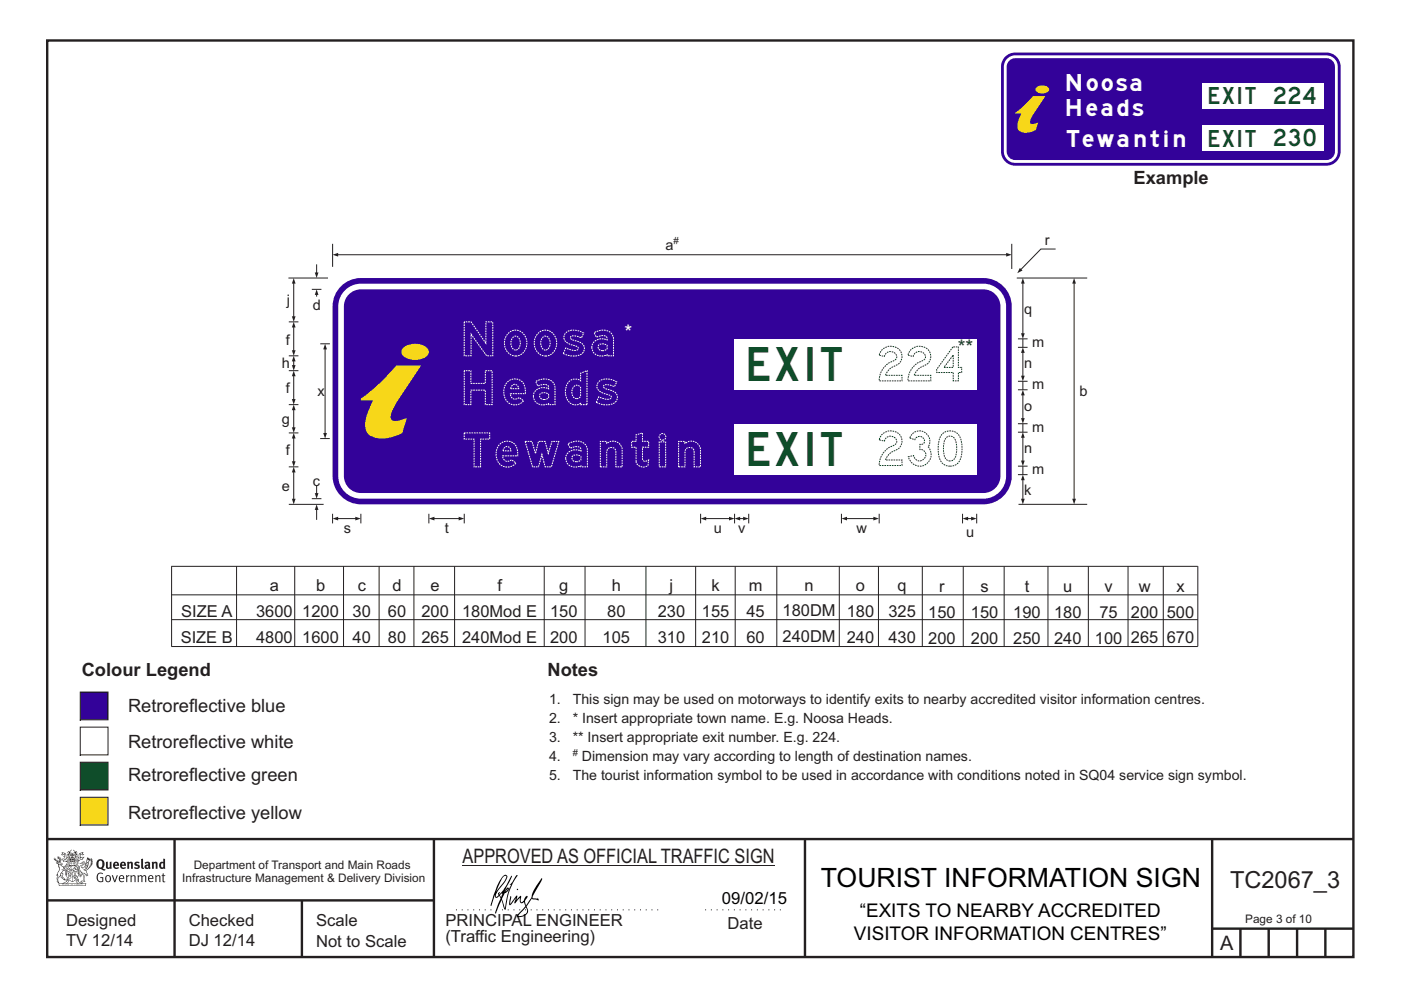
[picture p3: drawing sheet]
<svg xmlns="http://www.w3.org/2000/svg" width="297mm" height="210mm" viewBox="0 0 297 210" stroke-linecap="round" stroke-linejoin="round" font-family="sans-serif">
<g fill="none" stroke="#231f20" stroke-width=".51">
<path d="M10 8.6h276.9v194.4h-276.9zM10 178h277M37 178v25M92 178v25M170.7 177.9v25M257 178v25M10 191h82M64 191v12M257 197h30M263 197v6M269 197v6M275 197v6"/>
<path d="M281 197v6"/>
</g>
<path d="M96.7 193h43.3M149.5 193h16.8" fill="none" stroke="#231f20" stroke-width=".21" stroke-dasharray=".2 1" stroke-linecap="butt"/>
<path d="M98.1 183.5h66.1" fill="none" stroke="#231f20" stroke-width=".21"/>
<g fill="#231f20">
<path d="M21.1 182.6a.94 .94 0 0 0 .2 1.4 .84 .84 0 0 0 0-1.5zM20.7 182.5a.92 .92 0 0 1 1.2-.1 .92 .92 0 0 1 .2 1.2l-.3 .6 .6 .2-.1 .2-.6-.1a1.41 1.41 0 0 1-1.3-1.2z" fill-rule="evenodd"/>
<path d="M22.5 182.8l.4-.1v1.2l.1 .1 .3-.1v-1.1h.3l.1 1.4a1.26 1.26 0 0 1-1.2-.1z" fill-rule="evenodd"/>
<path d="M24.5 183.1l-.1 .3h.4l-.1-.3zM24.1 183a.66 .66 0 0 1 .9-.1 .66 .66 0 0 1 .2 .8h-.8v.2a.42 .42 0 0 0 .7 0l.1 .2a.79 .79 0 0 1-1.1 0 .79 .79 0 0 1 0-1.1z" fill-rule="evenodd"/>
<path d="M26 183.1l-.1 .3h.4l-.1-.3zM25.6 183a.66 .66 0 0 1 .9-.1 .66 .66 0 0 1 .2 .8h-.8v.2a.42 .42 0 0 0 .6 0l.2 .2a.79 .79 0 0 1-1.1 0 .79 .79 0 0 1 0-1.1z" fill-rule="evenodd"/>
<path d="M26.9 182.8l.4-.1v.2a.46 .46 0 0 1 .5-.1 .46 .46 0 0 1 .4 .4v1.1h-.4v-1l-.1-.2-.3 .1v1.1h-.4z" fill-rule="evenodd"/>
<path d="M28.6 183l.5-.3 .5 .2-.1 .2h-.5l-.1 .2a.56 .56 0 0 1 .7 .6 .56 .56 0 0 1-.8 .4l-.4-.1 .2-.3 .4 .1 .2-.1-.6-.4z" fill-rule="evenodd"/>
<path d="M29.9 182.2l.4-.1v1.8l.2 .4h-.3l-.2-.2z" fill-rule="evenodd"/>
<path d="M31.1 183.7v.3l.3-.1v-.3zM30.7 183a.67 .67 0 0 1 .6-.2 .67 .67 0 0 1 .5 .5l.1 .8-.2 .3-.2-.2a.5 .5 0 0 1-.7 0 .5 .5 0 0 1 0-.7l.6-.1v-.3l-.6 .1z" fill-rule="evenodd"/>
<path d="M32.2 182.8l.3-.1 .1 .2a.46 .46 0 0 1 .5-.1 .46 .46 0 0 1 .3 .4v1.1h-.4v-1l-.1-.2-.3 .1v1.1h-.4z" fill-rule="evenodd"/>
<path d="M34.3 183.1l-.1 .7 .2 .2 .2-.1v-.7zM34.6 182.1l.4 .1 .1 2.1-.4-.1a.71 .71 0 0 1-1-.6 .71 .71 0 0 1 .9-.7z" fill-rule="evenodd"/>
<path d="M20.8 185.3l.7-.2 .4 .2-.2 .1a.69 .69 0 0 0-.8 .1 .69 .69 0 0 0-.1 .9l.2 .4 .5 .1h.2v-.7h-.4l-.1-.2h.7v1a.96 .96 0 0 1-1.2-.1 .96 .96 0 0 1-.2-1.1z" fill-rule="evenodd"/>
<path d="M22.6 185.9a.57 .57 0 0 0-.1 .7 .57 .57 0 0 0 .6 .3 .7 .7 0 0 0-.2-1.1zM22.5 185.8a.69 .69 0 0 1 1.1 .6 .69 .69 0 0 1-1.1 .5 1.04 1.04 0 0 1 0-1.1z" fill-rule="evenodd"/>
<path d="M23.7 185.7l.2-.1 .4 1.3 .4-1.3h.3l-.6 1.5h-.2z" fill-rule="evenodd"/>
<path d="M25.6 185.8l-.2 .4h.7l-.2-.4zM25.4 185.8a.59 .59 0 0 1 .7-.1 .59 .59 0 0 1 .2 .7h-.9a.45 .45 0 0 0 .3 .5 .45 .45 0 0 0 .5-.1l.1 .1a.74 .74 0 0 1-1-.1 .74 .74 0 0 1 .1-1z" fill-rule="evenodd"/>
<path d="M26.7 185.7l.2-.1 .1 .2 .5-.2-.1 .3-.4 .2v1h-.2z" fill-rule="evenodd"/>
<path d="M27.6 185.7l.2-.1 .1 .2a.45 .45 0 0 1 .5-.2 .45 .45 0 0 1 .3 .4v1.1h-.2v-1.1l-.2-.2-.4 .2v1.1h-.2z" fill-rule="evenodd"/>
<path d="M29.1 185.7l.3-.1v.2l.4-.2 .4 .3 .3-.3a.37 .37 0 0 1 .5 .4v1.1h-.2v-1.1l-.2-.2-.4 .2v1.1h-.2v-1.1l-.2-.2-.4 .2v1.1h-.2z" fill-rule="evenodd"/>
<path d="M31.8 185.8l-.2 .4h.7l-.2-.4zM31.5 185.8a.59 .59 0 0 1 .8-.1 .59 .59 0 0 1 .2 .7h-.9a.45 .45 0 0 0 .3 .5 .45 .45 0 0 0 .5-.1l.1 .1a.74 .74 0 0 1-1-.1 .74 .74 0 0 1 0-1z" fill-rule="evenodd"/>
<path d="M32.9 185.7l.2-.1 .1 .2a.45 .45 0 0 1 .4-.2 .45 .45 0 0 1 .4 .4v1.1h-.2v-1.1l-.2-.2-.4 .2v1.1h-.3z" fill-rule="evenodd"/>
<path d="M34.5 185.3l.2-.1v.4h.4l-.1 .2h-.3v1v.1h.3l-.1 .2-.4-.1v-1.2h-.2v-.2h.2z" fill-rule="evenodd"/>
<path d="M13.2 180.9l.5 .1-.6 .3 .3-.3zM13.7 181.2l.3 .1 .1 1 .3-.5 .1 .5h-.2l-.1 .3-.7 .1v-.3l-.4-.1 .3-.1 .6 .2-.4-.7h.2zM13.2 180.7v.4l-.3 .2 .3 .1 .4-.2 .1 .4-.3 .2h.2l.2 .5-.4-.2-.4 .1 .5 .6 .2-.1 .8 .1-.6 .6 .2 .1 .6-.2-.1-.3 .3-.2h-.2l-.1 .4-.5 .2 .5-.7h-.5l.6-.2-.4 .1 .3-.3-.1-.6-.1-.1-.3 .5v-.2a.8 .8 0 0 0-.9-1.1z" fill-rule="evenodd"/>
<path d="M17 181.1l.5-.2-.3 .2 .4 .2zM16.8 181.2h.1l.1 .9 .3-.2 .4-.1-.3 .3v.2h-.4l-.3 .3-.1-.3-.3-.1 .1-.1-.1-.4 .4 .6 .1-.1zM16.3 181.5l-.1 .9 .4 .1h-.6l.6 .1-.2 .1h-.3l.4 .4h-.2v.3l-.5-.8 .5 1 .4-.6-.4-.2 .9-.5 .2 .1 .4-.5 .1-.2-.8 .2-.1-.7 .4 .2 .5-.2-.4-.2 .2-.2a.88 .88 0 0 0-1 1.2z" fill-rule="evenodd"/>
<path d="M15.5 182.9l.3 .2h-.2v.3v-.3h-.2l.2-.1z" fill-rule="evenodd"/>
<path d="M15.1 182.9l.2 .2h-.2v.3v-.3h-.2h.2z" fill-rule="evenodd"/>
<path d="M14.9 182.8h.9l.1 .7-.3 .1-.8-.1zM14.8 182.4l-.2 1.2h1.4l-.2-1.2-.1 .2h-.8z" fill-rule="evenodd"/>
<path d="M14.9 184.5v.2l.3-.1-.1-.2zM14.4 183.8l.2 .2-.3 .2v.5l.2 .1 .3-.1-.4-.4 .3 .1h.4l-.2-.4 .2-.2zM14.3 183.7h.9a.5 .5 0 0 0 .1 .8l-.3 .3a.47 .47 0 0 1-.7-.1 .47 .47 0 0 1 0-.6l.1-.1z" fill-rule="evenodd"/>
<path d="M15.6 184.2l.1-.1a.33 .33 0 0 1 .5-.2 .33 .33 0 0 1 .1 .5l-.3-.1 .2-.2h-.4l-.1 .1h.2l.1 .3h.3v.2h-.6l.1-.1-.3-.1zM15.5 184.2l-.1 .4h.2l-.1 .2h.9v-.2a.44 .44 0 0 0 0-.7 .44 .44 0 0 0-.7 .1z" fill-rule="evenodd"/>
<path d="M15.7 185.7l.4 .1zM15.9 185.2l.1 .4h-.2zM15.9 185.1l-.3 .7-.3 .2a.98 .98 0 0 1 1.1 .1z" fill-rule="evenodd"/>
<path d="M15.6 186l.3 .2v-.2h.2l-.2 .5v-.2l-.3 .1 .2-.2z" fill-rule="evenodd"/>
<path d="M15 185.3l.1 .1-.2 .3zM14.6 185.9h.4a.22 .22 0 0 1-.2 .3 .22 .22 0 0 1-.2-.3zM14.5 185.3l.2 .4zM14.6 185.8l.4 .1zM14.7 185.2l.2 .1-.1 .4zM14.4 185.2l.1 .5a.36 .36 0 0 0 0 .5 .36 .36 0 0 0 .5 0 .36 .36 0 0 0 .1-.5 .41 .41 0 0 0-.1-.5 .41 .41 0 0 0-.6 0z" fill-rule="evenodd"/>
<path d="M14.6 184.1l.2 .2z" fill-rule="evenodd"/>
<path d="M18.3 183.4l.1-.1v.4l-.5 .4z" fill-rule="evenodd"/>
<path d="M17.5 182.9l.2-.1 .3 .2-.7 .8-.1 .3 .3 .1a1.07 1.07 0 0 0 .7-.9l.4-.3v.2a1.36 1.36 0 0 1-1 1.3 1.32 1.32 0 0 0 1.2-1.6l.5-.7-.2 .5 .4-.2-.4 .4 .4-.2-.4 .4h.4l-.5 .2h.4l-.4 .2h.4l-.4 .1 .1 .1h-.2l.1 .2-.2 .1a.82 .82 0 0 1-1 .6l.3 .1 .5 .9-.3 .1-.2-.4-.4-.2 .1 1.8 .2 .1-.6 .2-.2-.2 .5-.1v-.2a2.24 2.24 0 0 0-.7-2.1v-.3a.69 .69 0 0 1 .6-.9l.1-.2zM16.6 184.5l.5 1.3 .1-.8 .2 .3-.3 .7-.4-.8h-.1l.1-.2zM18.5 182.2l.1 .3 .2-.2v.3l.2-.3v.2l-.8 .6zM16.8 183.2l.7-.1 .1 .2a.87 .87 0 0 0-.8 .6 .87 .87 0 0 0 .2 .9l.2 .4-.1 .5-.3-1.1-.2-.1-.1 .1 .1 .2-.2 .4 .3 .1 .2 .7h.3l.3-.6a1.62 1.62 0 0 1 .1 1.4h-.3l-.2 .3h.2l.1 .2 .2-.2h.5l-.2-.3-.1-1.5 .2 .1a.4 .4 0 0 0 .2 .3 .4 .4 0 0 0 .5 0l-.5-1 .8-.6 .1-.3h.3l-.1-.1 .3-.3h-.2l.2-.3-.1 .1 .1-.3-.1 .1 .1-.4h-.1l.1-.3v-.1l-.2 .2-.1-.4-.2 .4-.1-.4-.1 .2-.2-.3v.3l-.2-.4-.4 1.6a.58 .58 0 0 1-.8 .6l.7-.8v-.4h-.4z" fill-rule="evenodd"/>
<path d="M18.2 185.4l.3 .1z" fill-rule="evenodd"/>
<path d="M12.5 187.4h5.7l-.1 .4h-5.5zM13.5 187.4l.5-.3 .4-.4v.1l.1 .1-.3 .4zM14 186.6l.3-.1-.2 .3zM16.3 186.7l.4 .4 .5 .3h-.6l-.3-.3-.1-.2zM16.4 186.5l.2 .1-.1 .2zM12.4 187.4l.1 .5h5.7l.1-.5-.8-.1-.6-.2-.3-.2 .1-.5a.47 .47 0 0 0-.6 .4 .47 .47 0 0 0 .4 .6h-2.3a.47 .47 0 0 0 .4-.6 .47 .47 0 0 0-.6-.4l.1 .5-.3 .2-.6 .2z" fill-rule="evenodd"/>
<path d="M13.3 187.6v.1zM13.3 187.5l-.1 .3h.2z" fill-rule="evenodd"/>
<path d="M13.5 187.5l.1 .2 .1-.2v.2z" fill-rule="evenodd"/>
<path d="M13.9 187.5l.1 .2zM13.8 187.5v.3l.2-.1v-.1z" fill-rule="evenodd"/>
<path d="M14.2 187.6l.1 .1zM14.2 187.5l-.1 .3h.3z" fill-rule="evenodd"/>
<path d="M14.4 187.5h.2l.1 .3h-.3z" fill-rule="evenodd"/>
<path d="M15.1 187.6v.1zM15.1 187.5l-.1 .3h.2z" fill-rule="evenodd"/>
<path d="M15.3 187.5h.2l-.1 .3z" fill-rule="evenodd"/>
<path d="M15.8 187.5h.2l-.1 .3z" fill-rule="evenodd"/>
<path d="M16.1 187.5l.1 .3z" fill-rule="evenodd"/>
<path d="M16.3 187.5l.1 .2zM16.3 187.5v.3l.2-.1v-.1z" fill-rule="evenodd"/>
<path d="M16.6 187.5h.2v.3h-.2z" fill-rule="evenodd"/>
<path d="M16.9 187.5l.1 .3h-.1z" fill-rule="evenodd"/>
<path d="M17.1 187.5l.1 .3z" fill-rule="evenodd"/>
<path d="M17.3 187.5l.1 .3z" fill-rule="evenodd"/>
<path d="M14.9 182.1a.71 .71 0 0 1 .9 .1zM15.6 182.2l.2 .2zM15 182.2l.3 .1zM14.8 182.3l.1 .1zM15.2 181.9h.3zM15.2 181.3h.1v.2zM15.2 181h.2v.2zM15.3 181.6l.1 .2h-.2zM15.4 181.3l.1 .2zM15 181.3l.1 .1-.1 .1zM15.6 181.3h.1v.2zM14.4 180.6l-.3 .3 .5-.2v.4h-.3l-.1 .6 .2-.5 .3 .9v.4h1.2v-.4l.4-.9 .2 .3-.2-.5-.2 .1v-.4l.4 .2-.3-.4-.2 .3-.5-.6v.1a.41 .41 0 0 1 .3 .3 .41 .41 0 0 1-.1 .5l.1-.2a1 1 0 0 1 0 1.1l-.2-.1-.1-.3h.4l-.2-.2 .2-.3-.3 .1v-.4l-.3 .2-.2-.2 .1 .4-.4-.1 .1 .3-.1 .2h.4l-.1 .3-.3 .1a.93 .93 0 0 1 .1-1.1l.1 .3v-.4h-.2l.4-.6-.5 .5-.1-.2z" fill-rule="evenodd"/>
<path d="M12.4 183.4l.4 .1 .6 .5v.2a.83 .83 0 0 1 .6 1.2v-.2a.75 .75 0 0 0-1-.8l.4 .2-.6 .7-.1 .5a.95 .95 0 0 0-.3 1.3l-.1-.1a.77 .77 0 0 1 .1-1.1l-.1-.5-.1 .1 .2-.5a1.31 1.31 0 0 0 0-1.6zM13 185.2l.3 .1-.1 .8 .5 .4-.2-.1a.68 .68 0 0 1-.6-.8zM12.1 183a.68 .68 0 0 1 1 .3l-.5 .1-.1-.3zM11.4 182.1a1.19 1.19 0 0 0 1 .8h-.5l.4 .4 .1 .6a.9 .9 0 0 1-.2 1.2l-.3 .5h.3v.2a1.04 1.04 0 0 0-.1 1.2l.2 .3 .3-.1-.1-.1a.8 .8 0 0 1 .2-1.2l.1-.2a.89 .89 0 0 0 1.1 .9l-.6-.6 .1-.8-.3-.1 .4-.5 .4 .3 .1 .8a1.01 1.01 0 0 0-.3-1.4l.3-.6-.4 .4a.41 .41 0 0 1 .4-.5h-.1l-.5 .2-.5-.4h.3a.5 .5 0 0 0-.5-.5l.3-.4-.3 .2 .3-.4-.1-.3-.1 .4-.1-.6-.1 .3-.1-.5-.1 .3-.3-.2 .3 .3-.3-.1a.62 .62 0 0 1 .5 .9l-.1-.4v.4l-.3-.1v-.4l-.1 .3-.1-.3-.1 .2-.1-.5-.1 .3-.1-.4v.4z" fill-rule="evenodd"/>
<path d="M12.6 183.1l.1-.1 .2 .2z" fill-rule="evenodd"/>
<path d="M14 183.6h2.7v1l-.1-.9h-2.5v1.2h2.5v-.3v.6v-.2h-1.2v1.9a2.13 2.13 0 0 0 1.3-1.7 1.69 1.69 0 0 1-1.6 1.8l-.6-.4-.4-.6-.1-1.2v.6l.4 .8 .9 .7v-1.9h-1.2z" fill-rule="evenodd"/>
<circle cx="17.7" cy="182.9" r=".08"/>
</g>
<g fill="#000">
<path d="M107.5 188.6l.2-.1-.5 .6zM106.3 189.5l.3 .1-.3 .7-.3-.4zM106.8 185.9l.5-.1a9.3 9.3 0 0 1-2 3.2l-.1 .2 1-2.5zM106.5 185.9a14.7 14.7 0 0 0-2.2 5l-.3 1.1 .1 .2 .8-2.4a.42 .42 0 0 0 .2 .6 .42 .42 0 0 0 .6-.2l.2-.2 .2 .5-1.1 3.2h.2l1.1-2.8 .6 1.9 .2 .2 .2-.5a13.5 13.5 0 0 1 2-6.2l.4-.6-.1-.1-1.6 2.1 .4-.1a14.9 14.9 0 0 0-1.3 5.1l-.4-1.2a1.39 1.39 0 0 1 .2-1.8l.1-.2a.92 .92 0 0 0 .8-1.2 .75 .75 0 0 0-.7 .7l-.2 .2 1.6-3.4-.1-.1-.4 .7a10.5 10.5 0 0 1-2.2 3.3l.2-.4a.32 .32 0 0 0-.4 .1 .32 .32 0 0 0 .1 .5l-.5 .3a3.2 3.2 0 0 1 1.1-2.2l.5-.6a2.49 2.49 0 0 0 .7-1.7l-.3-.2z" fill-rule="evenodd"/>
<path d="M109.6 188.5l.3 .3h-.3z" fill-rule="evenodd"/>
<path d="M111.5 192.4a1.15 1.15 0 0 1 .1 1.3 1.15 1.15 0 0 1-1.2 .6h-.5zM108.1 190.1l-.2 1.6 .3 .3 1.2-1.5-.3 1.1 1.1-1.2a.94 .94 0 0 0 .4 1.2l.5-.3 .3 .9-1.2 1.3a.98 .98 0 0 0-.5 1 1.9 1.9 0 0 0 2.3-1.3l-.1-.3a1.02 1.02 0 0 1 .3-1.4l.5-.9 1.5 .3-.2-.5v.3l-1.1-.2v-.3l2-3.5 .1-.3-.1-.1-1.8 2.7a6.6 6.6 0 0 1-1.5 3l-.2-.2a1.01 1.01 0 0 1 .4-1.4l.1-.3-.3-.1-.3 .4-.2 .6-.5 .4-.2-.4 .1-.9-.2-.1-.8 .9 .2-.9-.1-.1-1.4 1.8 .2-1.4v-.2z" fill-rule="evenodd"/>
</g>
<path d="M17 146.8v5.9h5.9v-5.9z" fill-rule="evenodd" fill="#330299" stroke="#231f20" stroke-width=".21"/>
<path d="M17 154.2v5.9h5.9v-5.9z" fill-rule="evenodd" fill="#fff" stroke="#231f20" stroke-width=".21"/>
<path d="M17 169.1v5.9h5.9v-5.9z" fill-rule="evenodd" fill="#f7d719" stroke="#231f20" stroke-width=".21"/>
<path d="M17 161.7v5.9h5.9v-5.9z" fill-rule="evenodd" fill="#0f4d2a" stroke="#231f20" stroke-width=".21"/>
<g fill="none" stroke="#231f20" stroke-width=".21">
<path d="M70.5 51.7v4.9M71.5 54h142M36.3 126.2h217.6M36.3 137.1h217.7M36.3 120.1h217.6l.1 17M36.4 120.1v17M36.4 131.4h217.6M50.2 120.1v17M62.5 120.1v17M72.8 120.1v17M80.4 120.1v17M87.8 120.1v17"/>
<path d="M96.4 120.1v17M115.4 120.1v17M124 120.1v17M137 120.1v17M147.5 120.1v17M155.9 120.1v17M164.7 120.1v17M177.9 120.1v17M186.2 120.1v17M195.5 120.1v17M204.2 120.1v17M212.9 120.1v17"/>
<path d="M222.2 120.1v17M230.7 120.1v17M239.2 120.1v17M246.6 120.1v17"/>
</g>
<g fill="#231f20">
<path d="M70.5 54l1.2-.4v.8z"/>
<path d="M213.3 53.6l1.2 .4-1.2 .4z"/>
</g>
<path d="M72.3 60.7a6 6 0 0 1 4.2-1.7h132a6 6 0 0 1 6 6v36a6 6 0 0 1-6 6h-132a6 6 0 0 1-6-6v-36a6 6 0 0 1 1.8-4.3z" fill-rule="evenodd" fill="#330299"/>
<path d="M73.4 61.3a4.8 4.8 0 0 1 3.1-1.1h132a4.8 4.8 0 0 1 4.8 4.8v36a4.8 4.8 0 0 1-4.8 4.8h-132a4.8 4.8 0 0 1-4.8-4.8v-36a4.8 4.8 0 0 1 1.7-3.7z" fill-rule="evenodd" fill="#fff"/>
<path d="M74 62.4a3.6 3.6 0 0 1 2.5-1h132a3.6 3.6 0 0 1 3.6 3.6v36a3.6 3.6 0 0 1-3.6 3.6h-132a3.6 3.6 0 0 1-3.6-3.6v-36a3.6 3.6 0 0 1 1.1-2.6z" fill-rule="evenodd" fill="#330299"/>
<path d="M76.5 84.5a38.5 38.5 0 0 0 7.5-7h5.3l-5.7 8.7a3.4 3.4 0 0 0-.6 2.8 3 3 0 0 0 2.8-.2l.5-.2-1 3.3a7.4 7.4 0 0 1-6.9 .5 3.1 3.1 0 0 1-.9-3.4l.5-1.5 1.1-2.6h-2.6zM85.4 73.9a4.1 4.1 0 0 1 5.2 0 1.32 1.32 0 0 1-.8 2.1 4.1 4.1 0 0 1-4.4-.6 1.1 1.1 0 0 1 0-1.5z" fill-rule="evenodd" fill="#f7d719"/>
<g fill="#fff">
<path d="M155.7 89.9h51.4v10.8h-51.4z"/>
<path d="M155.7 71.9h51.4v10.8h-51.4z"/>
</g>
<path d="M223.8 52.8h-3.1l-4.3 4.4" fill="none" stroke="#231f20" stroke-width=".21"/>
<path d="M216.2 56.8l.6 .6-1.1 .5z" fill="#231f20"/>
<path d="M214.5 51.7v5.4M215.6 59h14.9M215.8 73.7h2.1M215.8 91.7h2.1M215.8 98.9h2.1M215.8 80.9h2.1M216.9 92.7v5.2" fill="none" stroke="#231f20" stroke-width=".21"/>
<g fill="#231f20">
<path d="M216.5 97.7h.8l-.4 1.2z"/>
<path d="M216.9 91.7l.4 1.2h-.8z"/>
</g>
<path d="M216.9 74.7v5.2" fill="none" stroke="#231f20" stroke-width=".21"/>
<g fill="#231f20">
<path d="M216.5 79.7h.8l-.4 1.2z"/>
<path d="M216.9 73.7l.4 1.2h-.8z"/>
</g>
<path d="M215.8 71.9h2.1M215.8 89.9h2.1M215.8 82.7h2.1M216.9 83.7v5.2M215.8 100.7h2.1" fill="none" stroke="#231f20" stroke-width=".21"/>
<g fill="#231f20">
<path d="M216.9 82.7l.4 1.2h-.8z"/>
<path d="M216.5 88.7h.8l-.4 1.2z"/>
</g>
<path d="M216.9 101.7v4.3" fill="none" stroke="#231f20" stroke-width=".21"/>
<g fill="#231f20">
<path d="M216.9 100.7l.4 1.2h-.8z"/>
<path d="M216.5 105.8h.8l-.4 1.2z"/>
</g>
<path d="M216.9 60v10.9M216.9 71.9v1.8M216.9 80.9v1.8M216.9 89.9v1.8M216.9 98.9v1.8" fill="none" stroke="#231f20" stroke-width=".21"/>
<g fill="#231f20">
<path d="M216.9 59l.4 1.2h-.8z"/>
<path d="M216.5 70.7h.8l-.4 1.2z"/>
</g>
<path d="M227.7 60v46" fill="none" stroke="#231f20" stroke-width=".21"/>
<g fill="#231f20">
<path d="M227.7 59l.4 1.2h-.8z"/>
<path d="M227.3 105.8h.8l-.4 1.2z"/>
</g>
<path d="M61.2 78.6h2.1M61.2 68.3h2.1M61.2 91.8h2.1M62.3 100v6" fill="none" stroke="#231f20" stroke-width=".21"/>
<g fill="#231f20">
<path d="M61.9 105.8h.8l-.4 1.2z"/>
<path d="M62.3 99l.4 1.2h-.8z"/>
</g>
<path d="M67.1 103.1v1.7" fill="none" stroke="#231f20" stroke-width=".21"/>
<path d="M66.7 104.6h.8l-.4 1.2z" fill="#231f20"/>
<path d="M66.1 105.8h2M67.1 108v2.3M215.9 107h14.6" fill="none" stroke="#231f20" stroke-width=".21"/>
<path d="M67.1 107l.4 1.2h-.8z" fill="#231f20"/>
<path d="M67.1 56.1v1.9" fill="none" stroke="#231f20" stroke-width=".21"/>
<path d="M66.7 57.8h.8l-.4 1.2z" fill="#231f20"/>
<path d="M67.1 62.4v.5" fill="none" stroke="#231f20" stroke-width=".21"/>
<path d="M67.1 61.4l.4 1.2h-.8z" fill="#231f20"/>
<path d="M66.1 61.4h2M62.3 86.8v4M61.2 107h7.4" fill="none" stroke="#231f20" stroke-width=".21"/>
<g fill="#231f20">
<path d="M61.9 90.6h.8l-.4 1.2z"/>
<path d="M62.3 85.8l.4 1.2h-.8z"/>
</g>
<path d="M62.3 76.5v1.1" fill="none" stroke="#231f20" stroke-width=".21"/>
<g fill="#231f20">
<path d="M61.9 77.4h.8l-.4 1.2z"/>
<path d="M62.3 75.5l.4 1.2h-.8z"/>
</g>
<path d="M61.2 75.5h2.1M61.2 99h2.1M61.2 85.8h2.1M62.3 92.8v5.2" fill="none" stroke="#231f20" stroke-width=".21"/>
<g fill="#231f20">
<path d="M61.9 97.8h.8l-.4 1.2z"/>
<path d="M62.3 91.8l.4 1.2h-.8z"/>
</g>
<path d="M62.3 79.6v5.2" fill="none" stroke="#231f20" stroke-width=".21"/>
<g fill="#231f20">
<path d="M61.9 84.6h.8l-.4 1.2z"/>
<path d="M62.3 78.6l.4 1.2h-.8z"/>
</g>
<path d="M62.3 69.3v5.2" fill="none" stroke="#231f20" stroke-width=".21"/>
<g fill="#231f20">
<path d="M61.9 74.3h.8l-.4 1.2z"/>
<path d="M62.3 68.3l.4 1.2h-.8z"/>
</g>
<path d="M61.1 59h8.4M70.5 109v2M71.5 110h4" fill="none" stroke="#231f20" stroke-width=".21"/>
<g fill="#231f20">
<path d="M75.3 109.6l1.2 .4-1.2 .4z"/>
<path d="M70.5 110l1.2-.4v.8z"/>
</g>
<path d="M62.3 60v7.3M76.5 109v2" fill="none" stroke="#231f20" stroke-width=".21"/>
<g fill="#231f20">
<path d="M62.3 59l.4 1.2h-.8z"/>
<path d="M61.9 67.1h.8l-.4 1.2z"/>
</g>
<path d="M90.9 109v2M91.9 110h5.5" fill="none" stroke="#231f20" stroke-width=".21"/>
<g fill="#231f20">
<path d="M90.9 110l1.2-.4v.8z"/>
<path d="M97.2 109.6l1.2 .4-1.2 .4z"/>
</g>
<path d="M68.9 73.9v18.1M67.9 93h2" fill="none" stroke="#231f20" stroke-width=".21"/>
<g fill="#231f20">
<path d="M68.5 91.8h.8l-.4 1.2z"/>
<path d="M68.9 72.9l.4 1.2h-.8z"/>
</g>
<path d="M67.9 72.9h2M156.8 110h.9M158.7 109v2M204.1 109v2M207.1 109v2" fill="none" stroke="#231f20" stroke-width=".21"/>
<g fill="#231f20">
<path d="M155.7 110l1.2-.4v.8z"/>
<path d="M157.6 109.6l1.1 .4-1.1 .4z"/>
</g>
<path d="M148.5 109v2M149.6 110h5.1M155.7 109v2" fill="none" stroke="#231f20" stroke-width=".21"/>
<g fill="#231f20">
<path d="M154.6 109.6l1.1 .4-1.1 .4z"/>
<path d="M148.5 110l1.2-.4v.8z"/>
</g>
<path d="M178.4 109v2M179.4 110h5.9M186.4 109v2" fill="none" stroke="#231f20" stroke-width=".21"/>
<g fill="#231f20">
<path d="M178.4 110l1.2-.4v.8z"/>
<path d="M185.2 109.6l1.2 .4-1.2 .4z"/>
</g>
<path d="M205.1 110h1" fill="none" stroke="#231f20" stroke-width=".21"/>
<g fill="#231f20">
<path d="M204.1 110l1.2-.4v.8z"/>
<path d="M205.9 109.6l1.2 .4-1.2 .4z"/>
</g>
<path d="M98.4 109v2" fill="none" stroke="#231f20" stroke-width=".21"/>
<path d="M213.4 11.8l1.2-.6 .6-.1h66a3 3 0 0 1 3 3v18a3 3 0 0 1-3 3h-66a3 3 0 0 1-3-3v-18a3 3 0 0 1 1.2-2.3z" fill-rule="evenodd" fill="#330299"/>
<path d="M213.7 12.3l1-.5 .5-.1h66a2.41 2.41 0 0 1 2.4 2.4v18a2.41 2.41 0 0 1-2.4 2.4h-66a2.41 2.41 0 0 1-2.4-2.4v-18a2.4 2.4 0 0 1 .9-1.8z" fill-rule="evenodd" fill="#fff"/>
<path d="M214 12.9l.8-.5 .4-.1h66a1.81 1.81 0 0 1 1.8 1.8v18a1.81 1.81 0 0 1-1.8 1.8h-66a1.81 1.81 0 0 1-1.8-1.8v-18l.1-.4z" fill-rule="evenodd" fill="#330299"/>
<path d="M215.2 23.9l1.8-1.4 2-2.1h2.6l-2.7 4.1a2.13 2.13 0 0 0-.5 1.6 1.48 1.48 0 0 0 1.7-.1l-.5 1.6a3.3 3.3 0 0 1-3.7 0 2.35 2.35 0 0 1 .1-2.2l.5-1.3h-1.3zM219.8 18.5a1.76 1.76 0 0 1 2.6 .5 1.67 1.67 0 0 1-2.9 0z" fill-rule="evenodd" fill="#f7d719"/>
<g fill="#fff">
<path d="M254.9 26.6h25.6v5.4h-25.6z"/>
<path d="M254.9 17.6h25.6v5.4h-25.6z"/>
</g>
<g font-size="7.2" fill="#fff">
<text x="98.4" y="75.5">Noosa</text>
<text x="98.4" y="85.8">Heads</text>
<text x="98.4" y="99">Tewantin</text>
</g>
<g font-size="7.2" fill="#0f4d2a">
<text x="158.7" y="80.8">EXIT</text>
<text x="186.4" y="80.8">224</text>
<text x="158.7" y="98.9">EXIT</text>
<text x="186.4" y="98.7">230</text>
</g>
<text font-size="5.6" fill="#010202" x="174" y="188">TOURIST INFORMATION SIGN</text>
<text font-size="5" fill="#231f20" x="260.8" y="188.4">TC2067_3</text>
<text font-size="4.2" fill="#fff" x="132.4" y="71.9">*</text>
<text font-size="4.2" fill="#0f4d2a" x="203.1" y="75.1">**</text>
<g font-size="4.2" fill="#231f20">
<text x="98.1" y="183">APPROVED AS OFFICIAL TRAFFIC SIGN</text>
<text x="258.7" y="201.6">A</text>
</g>
<g font-size="4" fill="#010202">
<text x="182.3" y="194.5">“EXITS TO NEARBY ACCREDITED</text>
<text x="181" y="199.4">VISITOR INFORMATION CENTRES”</text>
</g>
<g font-size="3.9" fill="#231f20">
<text x="240.3" y="38.9">Example</text>
<text x="17.3" y="143.5">Colour Legend</text>
<text x="116.1" y="143.5">Notes</text>
<text x="27.1" y="151.1">Retroreflective blue</text>
<text x="27.1" y="158.6">Retroreflective white</text>
<text x="27.1" y="165.6">Retroreflective green</text>
<text x="27.1" y="173.7">Retroreflective yellow</text>
</g>
<g font-size="3.6" fill="#fff">
<text x="226.2" y="19.4">Noosa</text>
<text x="226.2" y="24.6">Heads</text>
<text x="226.2" y="31.2">Tewantin</text>
</g>
<g font-size="3.6" fill="#0f4d2a">
<text x="256.4" y="22.1">EXIT</text>
<text x="270.2" y="22.1">224</text>
<text x="256.4" y="31.1">EXIT</text>
<text x="270.2" y="31">230</text>
</g>
<text font-size="3.6" fill="#010202" x="153.1" y="191.8">09/02/15</text>
<g font-size="3.5" fill="#231f20">
<text x="57.2" y="125.4">a</text>
<text x="67" y="125.4">b</text>
<text x="75.8" y="125.4">c</text>
<text x="83.2" y="125.4">d</text>
<text x="91.3" y="125.4">e</text>
<text x="105.4" y="125.4">f</text>
<text x="118.6" y="125.4">g</text>
<text x="129.7" y="125.4">h</text>
<text x="142" y="125.4">j</text>
<text x="150.9" y="125.4">k</text>
<text x="158.7" y="125.4">m</text>
<text x="170.6" y="125.3">n</text>
<text x="181.5" y="125.4">o</text>
<text x="190.3" y="125.4">q</text>
<text x="199.1" y="125.6">r</text>
<text x="207.9" y="125.6">s</text>
<text x="217.3" y="125.6">t</text>
<text x="225.4" y="125.6">u</text>
<text x="234.2" y="125.6">v</text>
<text x="241.4" y="125.5">w</text>
<text x="249.4" y="125.5">x</text>
<text x="38.4" y="130.9">SIZE A</text>
<text x="54.3" y="130.9">3600</text>
<text x="64.1" y="130.9">1200</text>
<text x="74.8" y="130.9">30</text>
<text x="82.3" y="130.9">60</text>
<text x="89.4" y="130.9">200</text>
<text x="98" y="130.9">180Mod E</text>
<text x="116.6" y="130.9">150</text>
<text x="128.7" y="130.9">80</text>
<text x="139.5" y="130.9">230</text>
<text x="148.8" y="130.9">155</text>
<text x="158.3" y="130.9">45</text>
<text x="165.9" y="130.7">180DM</text>
<text x="179.5" y="130.9">180</text>
<text x="188.4" y="130.9">325</text>
<text x="196.8" y="131">150</text>
<text x="205.9" y="131">150</text>
<text x="214.8" y="131">190</text>
<text x="223.5" y="131">180</text>
<text x="233.1" y="131">75</text>
<text x="239.8" y="131">200</text>
<text x="247.4" y="131">500</text>
<text x="38.3" y="136.3">SIZE B</text>
<text x="54.3" y="136.3">4800</text>
<text x="64.1" y="136.3">1600</text>
<text x="74.8" y="136.3">40</text>
<text x="82.3" y="136.3">80</text>
<text x="89.4" y="136.3">265</text>
<text x="98" y="136.3">240Mod E</text>
<text x="116.6" y="136.3">200</text>
<text x="127.8" y="136.3">105</text>
<text x="139.5" y="136.3">310</text>
<text x="148.8" y="136.3">210</text>
<text x="158.3" y="136.3">60</text>
<text x="165.9" y="136.2">240DM</text>
<text x="179.5" y="136.3">240</text>
<text x="188.4" y="136.3">430</text>
<text x="196.8" y="136.5">200</text>
<text x="205.9" y="136.5">200</text>
<text x="214.8" y="136.5">250</text>
<text x="223.5" y="136.5">240</text>
<text x="232.1" y="136.5">100</text>
<text x="239.8" y="136.5">265</text>
<text x="247.4" y="136.5">670</text>
<text x="14" y="196.4">Designed</text>
<text x="40" y="196.4">Checked</text>
<text x="67" y="196.4">Scale</text>
<text x="94.4" y="196.3">PRINCIPAL ENGINEER</text>
<text x="154.3" y="197">Date</text>
<text x="14" y="200.8">TV 12/14</text>
<text x="40" y="200.8">DJ 12/14</text>
<text x="67" y="200.8">Not to Scale</text>
<text x="94.4" y="199.8">(Traffic Engineering)</text>
</g>
<g font-size="3.1" fill="#231f20">
<text x="141.1" y="53.1">a</text>
<text x="221.5" y="52">r</text>
<text x="60.8" y="64.7">j</text>
<text x="66.3" y="65.6">d</text>
<text x="217.2" y="66.6">q</text>
<text x="60.6" y="73.1">f</text>
<text x="218.9" y="73.6">m</text>
<text x="59.8" y="78.1">h</text>
<text x="60.6" y="83.3">f</text>
<text x="217.2" y="78.1">n</text>
<text x="218.9" y="82.6">m</text>
<text x="59.8" y="89.9">g</text>
<text x="67.3" y="84.1">x</text>
<text x="217.2" y="87.1">o</text>
<text x="228.9" y="84.1">b</text>
<text x="218.9" y="91.6">m</text>
<text x="60.6" y="96.5">f</text>
<text x="217.2" y="96.1">n</text>
<text x="218.9" y="100.6">m</text>
<text x="59.8" y="104.1">e</text>
<text x="66.4" y="103">c</text>
<text x="217.2" y="104.9">k</text>
<text x="72.9" y="113">s</text>
<text x="94.3" y="113">t</text>
<text x="151.4" y="113">u</text>
<text x="156.5" y="113.1">v</text>
<text x="181.6" y="113">w</text>
<text x="204.8" y="113.9">u</text>
</g>
<g font-size="3" fill="#231f20">
<text x="116.4" y="149.4">1.</text>
<text x="121.4" y="149.4">This sign may be used on motorways to identify exits to nearby accredited visitor information centres.</text>
<text x="116.4" y="153.4">2.</text>
<text x="121.4" y="153.4">* Insert appropriate town name. E.g. Noosa Heads.</text>
<text x="116.4" y="157.4">3.</text>
<text x="116.4" y="161.5">4.</text>
<text x="121.4" y="157.4">** Insert appropriate exit number. E.g. 224.</text>
<text x="123.4" y="161.5">Dimension may vary according to length of destination names.</text>
<text x="116.4" y="165.5">5.</text>
<text x="121.4" y="165.5">The tourist information symbol to be used in accordance with conditions noted in SQ04 service sign symbol.</text>
</g>
<g font-size="2.5" fill="#231f20">
<text x="41.1" y="184.3">Department of Transport and Main Roads</text>
<text x="38.6" y="187.1">Infrastructure Management &amp; Delivery Division</text>
<text x="264" y="195.7">Page 3 of 10</text>
</g>
<text font-size="2.1" fill="#231f20" x="142.8" y="51.8">#</text>
<text font-size="2" fill="#231f20" x="121.4" y="160.3">#</text>
</svg>
